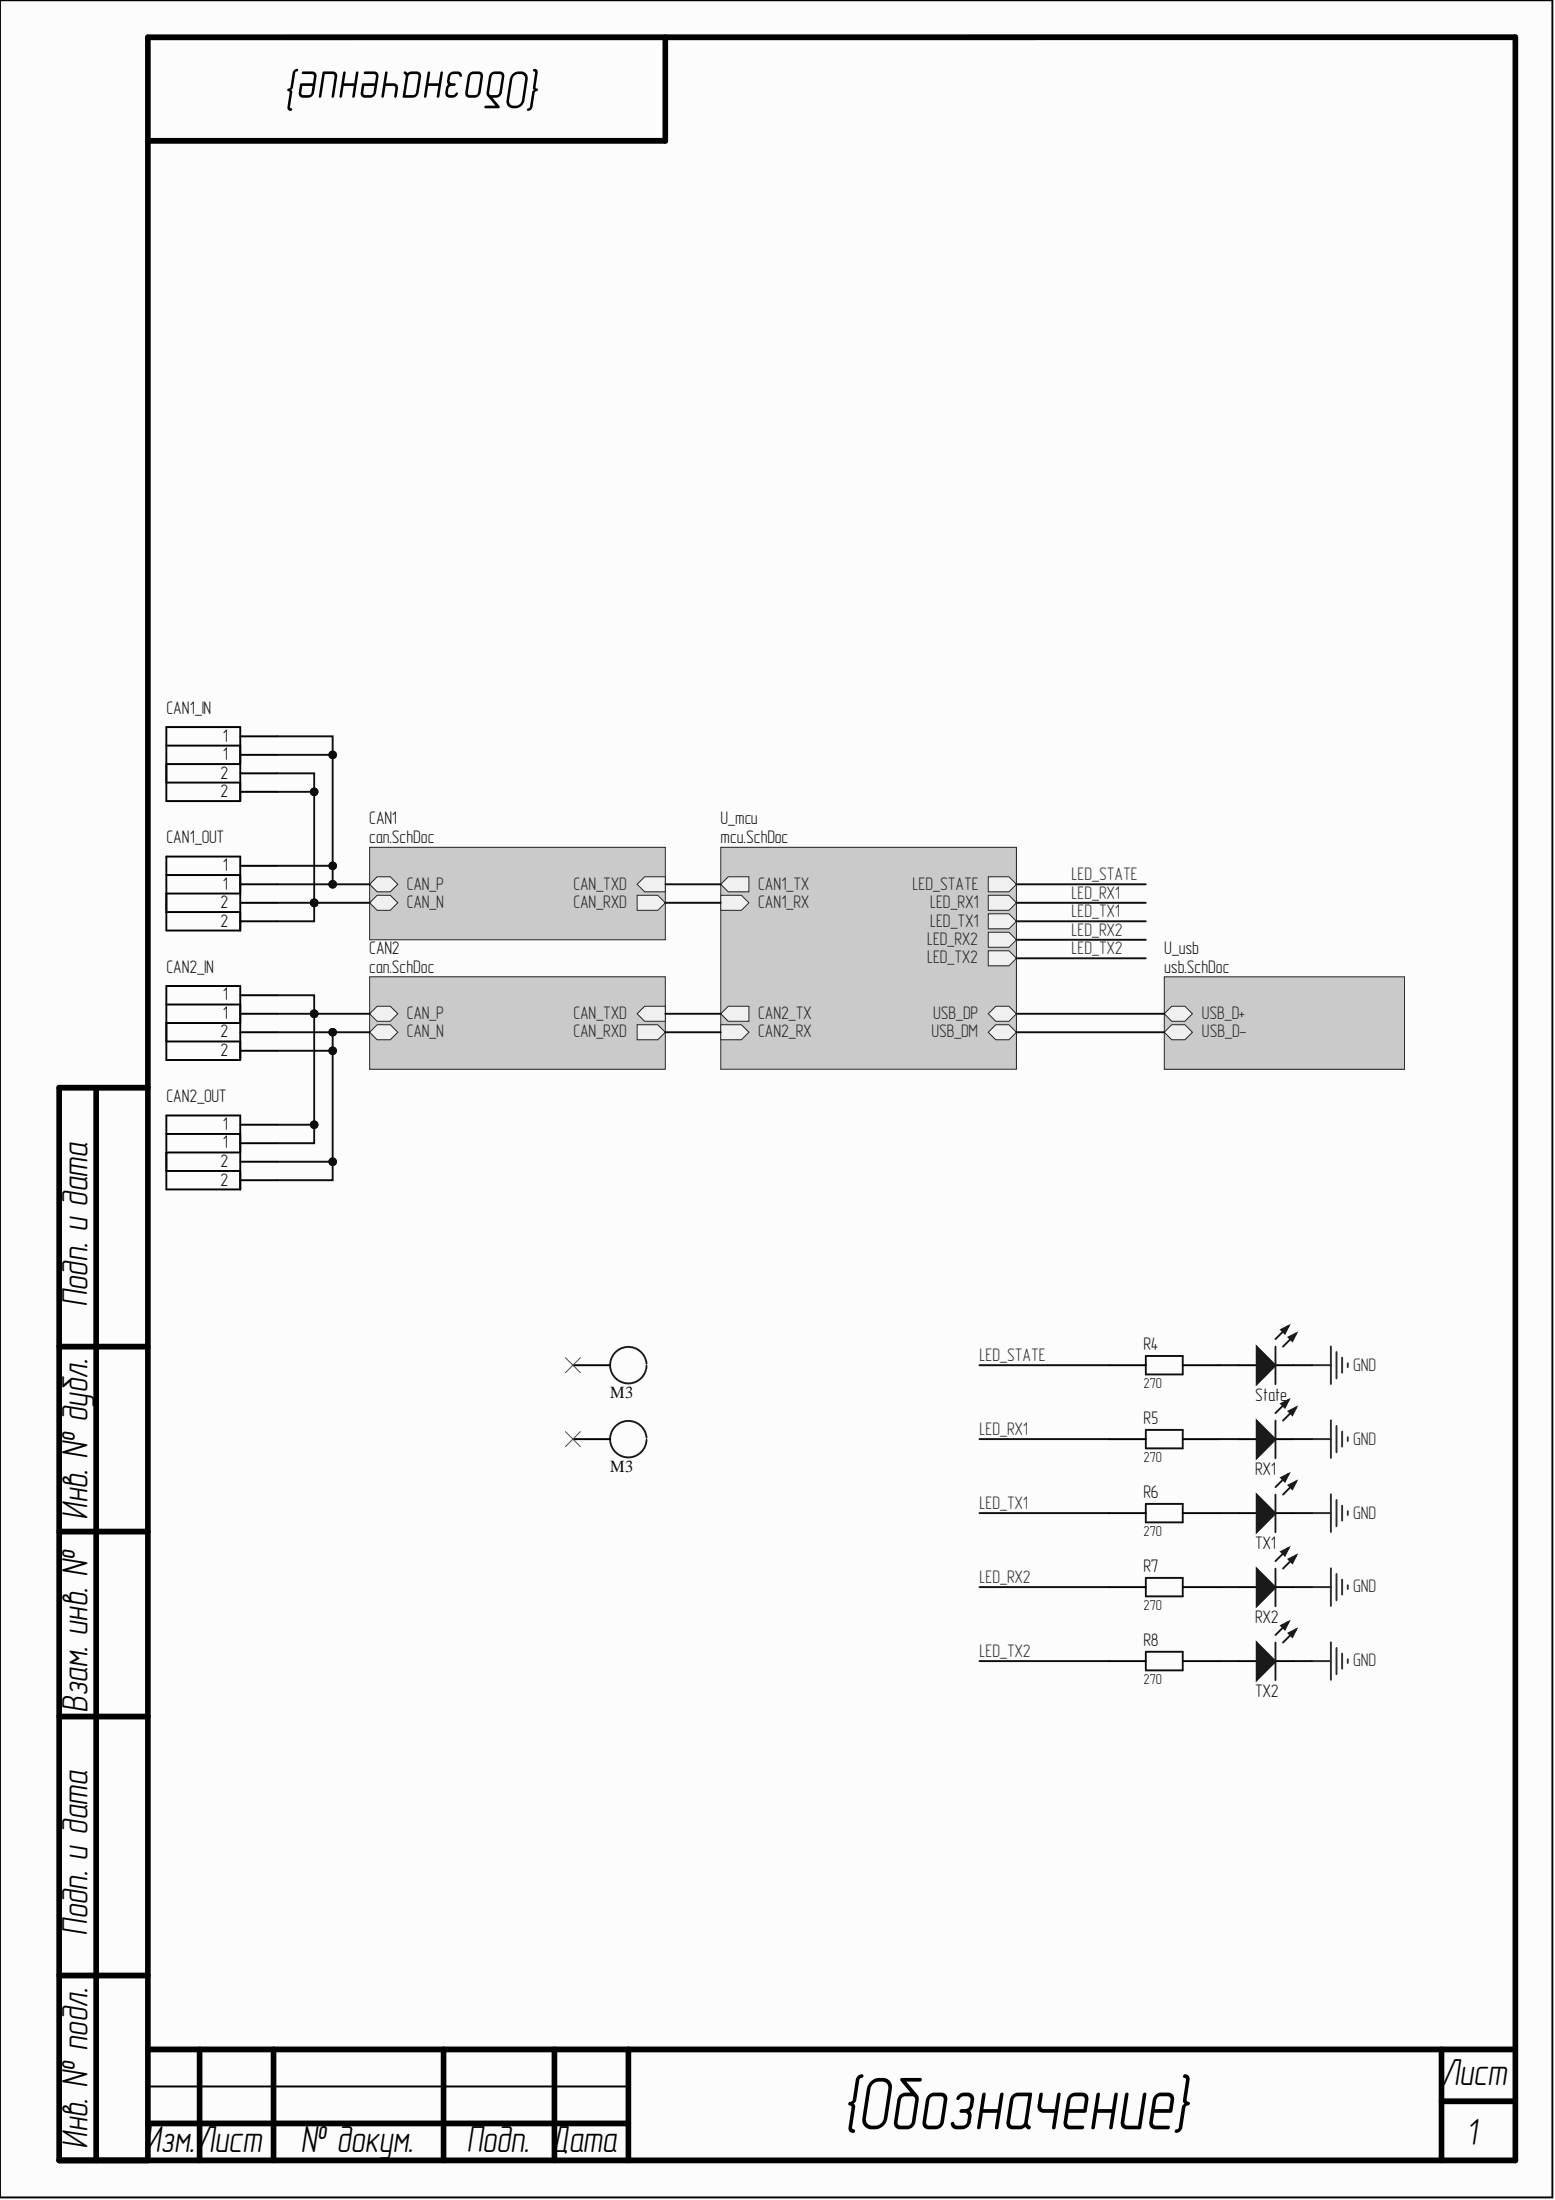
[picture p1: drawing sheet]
<svg xmlns="http://www.w3.org/2000/svg" width="210mm" height="297mm" viewBox="0 0 210 297" stroke-linecap="round" stroke-linejoin="round" font-family="sans-serif">
<g fill="#fcfcfc">
<path d="M0 0h209.5v296.7h-209.5z" fill-rule="evenodd"/>
<path d="M0 0h209.5v296.7h-209.5z" fill-rule="evenodd"/>
</g>
<g fill="none" stroke="#000" stroke-width=".77">
<path d="M89.8 5v14h-69.8M13 146.9v144.8M20 146.9h-12v144.8h196.6M8 181.8h12M8 206.8h12M8 231.8h12M8 266.7h12M20 276.7h184.6M26.9 276.7v15M36.9 276.7v15M59.9 276.7v15M74.8 276.7v15"/>
<path d="M84.8 276.7v15M194.6 276.7v15M20 291.7v-286.7h184.6v286.7M20 286.7h64.8M194.6 283.7h10"/>
</g>
<path d="M0 0h209.5v296.7h-209.5zM20 281.7h64.8" fill="none" stroke="#000" stroke-width=".26"/>
<path d="M97.3 114.4h39.9v30h-39.9z" fill-rule="evenodd" fill="#cacaca"/>
<path d="M97.3 114.4h39.9v30h-39.9z" fill="none" stroke="#262626" stroke-width=".13"/>
<path d="M133.4 118.4h2.8l1 1-1 1h-2.8z" fill-rule="evenodd" fill="#f0f0f0"/>
<path d="M133.4 118.4h2.8l1 1-1 1h-2.8z" fill="none" stroke="#262626" stroke-width=".13"/>
<path d="M133.4 120.9h2.8l1 1-1 1h-2.8z" fill-rule="evenodd" fill="#f0f0f0"/>
<path d="M133.4 120.9h2.8l1 1-1 1h-2.8z" fill="none" stroke="#262626" stroke-width=".13"/>
<path d="M133.4 123.4h2.8l1 1-1 1h-2.8z" fill-rule="evenodd" fill="#f0f0f0"/>
<path d="M133.4 123.4h2.8l1 1-1 1h-2.8z" fill="none" stroke="#262626" stroke-width=".13"/>
<path d="M133.4 125.9h2.8l1 1-1 1h-2.8z" fill-rule="evenodd" fill="#f0f0f0"/>
<path d="M133.4 125.9h2.8l1 1-1 1h-2.8z" fill="none" stroke="#262626" stroke-width=".13"/>
<path d="M133.4 128.4h2.8l1 1-1 1h-2.8z" fill-rule="evenodd" fill="#f0f0f0"/>
<path d="M133.4 128.4h2.8l1 1-1 1h-2.8z" fill="none" stroke="#262626" stroke-width=".13"/>
<path d="M134.4 135.9h1.8l1 1-1 1h-1.8l-1-1z" fill-rule="evenodd" fill="#f0f0f0"/>
<path d="M134.4 135.9h1.8l1 1-1 1h-1.8l-1-1z" fill="none" stroke="#262626" stroke-width=".13"/>
<path d="M134.4 138.4h1.8l1 1-1 1h-1.8l-1-1z" fill-rule="evenodd" fill="#f0f0f0"/>
<path d="M134.4 138.4h1.8l1 1-1 1h-1.8l-1-1z" fill="none" stroke="#262626" stroke-width=".13"/>
<path d="M97.3 120.9h2.8l1 1-1 1h-2.8z" fill-rule="evenodd" fill="#f0f0f0"/>
<path d="M97.3 120.9h2.8l1 1-1 1h-2.8z" fill="none" stroke="#262626" stroke-width=".13"/>
<path d="M98.3 118.4h2.8v2h-2.8l-1-1z" fill-rule="evenodd" fill="#f0f0f0"/>
<path d="M98.3 118.4h2.8v2h-2.8l-1-1z" fill="none" stroke="#262626" stroke-width=".13"/>
<path d="M97.3 138.4h2.8l1 1-1 1h-2.8z" fill-rule="evenodd" fill="#f0f0f0"/>
<path d="M97.3 138.4h2.8l1 1-1 1h-2.8z" fill="none" stroke="#262626" stroke-width=".13"/>
<path d="M98.3 135.9h2.8v2h-2.8l-1-1z" fill-rule="evenodd" fill="#f0f0f0"/>
<path d="M98.3 135.9h2.8v2h-2.8l-1-1z" fill="none" stroke="#262626" stroke-width=".13"/>
<path d="M49.9 114.4h39.9v12.5h-39.9z" fill-rule="evenodd" fill="#cacaca"/>
<path d="M49.9 114.4h39.9v12.5h-39.9z" fill="none" stroke="#262626" stroke-width=".13"/>
<path d="M86 120.9h2.8l1 1-1 1h-2.8z" fill-rule="evenodd" fill="#f0f0f0"/>
<path d="M86 120.9h2.8l1 1-1 1h-2.8z" fill="none" stroke="#262626" stroke-width=".13"/>
<path d="M87 118.4h2.8v2h-2.8l-1-1z" fill-rule="evenodd" fill="#f0f0f0"/>
<path d="M87 118.4h2.8v2h-2.8l-1-1z" fill="none" stroke="#262626" stroke-width=".13"/>
<path d="M50.9 118.4h1.8l1 1-1 1h-1.8l-1-1z" fill-rule="evenodd" fill="#f0f0f0"/>
<path d="M50.9 118.4h1.8l1 1-1 1h-1.8l-1-1z" fill="none" stroke="#262626" stroke-width=".13"/>
<path d="M50.9 120.9h1.8l1 1-1 1h-1.8l-1-1z" fill-rule="evenodd" fill="#f0f0f0"/>
<path d="M50.9 120.9h1.8l1 1-1 1h-1.8l-1-1z" fill="none" stroke="#262626" stroke-width=".13"/>
<path d="M157.2 131.9h32.4v12.5h-32.4z" fill-rule="evenodd" fill="#cacaca"/>
<path d="M157.2 131.9h32.4v12.5h-32.4z" fill="none" stroke="#262626" stroke-width=".13"/>
<path d="M158.2 135.9h1.7l1.1 1-1.1 1h-1.7l-1-1z" fill-rule="evenodd" fill="#f0f0f0"/>
<path d="M158.2 135.9h1.7l1.1 1-1.1 1h-1.7l-1-1z" fill="none" stroke="#262626" stroke-width=".13"/>
<path d="M158.2 138.4h1.7l1.1 1-1.1 1h-1.7l-1-1z" fill-rule="evenodd" fill="#f0f0f0"/>
<path d="M158.2 138.4h1.7l1.1 1-1.1 1h-1.7l-1-1z" fill="none" stroke="#262626" stroke-width=".13"/>
<path d="M167.1 184.3h2.6M172.1 184.3h2.5" fill="none" stroke="#000" stroke-width=".26"/>
<path d="M169.6 181.8l2.6 2.6-2.6 2.5z" fill="#1c1c1c"/>
<path d="M173.9 179l-1.7 1.8M169.6 181.8l2.6 2.6-2.6 2.5zM175 180l-1.8 1.8" fill="none" stroke="#1c1c1c" stroke-width=".26"/>
<path d="M173.9 180.6l1.1-.6-.5 1.1z" fill="#1c1c1c"/>
<path d="M173.9 180.6l1.1-.6-.5 1.1z" fill="none" stroke="#1c1c1c" stroke-width=".26"/>
<path d="M172.9 179.5l1-.5-.5 1z" fill="#1c1c1c"/>
<path d="M172.9 179.5l1-.5-.5 1zM172.2 181.8v5.1" fill="none" stroke="#1c1c1c" stroke-width=".26"/>
<path d="M177.1 184.3h2.5M179.6 181.8v5.1M180.4 182.6v3.5M181.2 183.3v2M181.9 184.1v.5" fill="none" stroke="#262626" stroke-width=".26"/>
<path d="M154.7 183.1h5v2.5h-5z" fill="none" stroke="#131313" stroke-width=".26"/>
<path d="M149.7 184.3h5M159.7 184.3h5M167.1 194.3h2.6M172.1 194.3h2.5" fill="none" stroke="#000" stroke-width=".26"/>
<path d="M169.6 191.8l2.6 2.5-2.6 2.6z" fill="#1c1c1c"/>
<path d="M169.6 191.8l2.6 2.5-2.6 2.6zM173.9 189l-1.7 1.8M175 190l-1.8 1.8" fill="none" stroke="#1c1c1c" stroke-width=".26"/>
<path d="M173.9 190.5l1.1-.5-.5 1.1z" fill="#1c1c1c"/>
<path d="M173.9 190.5l1.1-.5-.5 1.1z" fill="none" stroke="#1c1c1c" stroke-width=".26"/>
<path d="M172.9 189.5l1-.5-.5 1z" fill="#1c1c1c"/>
<path d="M172.2 191.8v5.1M172.9 189.5l1-.5-.5 1z" fill="none" stroke="#1c1c1c" stroke-width=".26"/>
<path d="M177.1 194.3h2.5M179.6 191.8v5M180.4 192.5v3.6M181.2 193.3v2M181.9 194.1v.5" fill="none" stroke="#262626" stroke-width=".26"/>
<path d="M154.7 193.1h5v2.5h-5z" fill="none" stroke="#131313" stroke-width=".26"/>
<path d="M149.7 194.3h5M159.7 194.3h5M167.1 204.3h2.6M172.1 204.3h2.5" fill="none" stroke="#000" stroke-width=".26"/>
<path d="M169.6 201.8l2.6 2.5-2.6 2.6z" fill="#1c1c1c"/>
<path d="M173.9 199l-1.7 1.8M169.6 201.8l2.6 2.5-2.6 2.6zM175 200l-1.8 1.8" fill="none" stroke="#1c1c1c" stroke-width=".26"/>
<path d="M173.9 200.5l1.1-.5-.5 1z" fill="#1c1c1c"/>
<path d="M173.9 200.5l1.1-.5-.5 1z" fill="none" stroke="#1c1c1c" stroke-width=".26"/>
<path d="M172.9 199.5l1-.5-.5 1z" fill="#1c1c1c"/>
<path d="M172.9 199.5l1-.5-.5 1zM172.2 201.8v5.1" fill="none" stroke="#1c1c1c" stroke-width=".26"/>
<path d="M177.1 204.3h2.5M179.6 201.8v5M180.4 202.5v3.6M181.2 203.3v2M181.9 204v.6" fill="none" stroke="#262626" stroke-width=".26"/>
<path d="M154.7 203.1h5v2.4h-5z" fill="none" stroke="#131313" stroke-width=".26"/>
<path d="M149.7 204.3h5M159.7 204.3h5M167.1 214.3h2.6M172.1 214.3h2.5" fill="none" stroke="#000" stroke-width=".26"/>
<path d="M169.6 211.8l2.6 2.5-2.6 2.6z" fill="#1c1c1c"/>
<path d="M169.6 211.8l2.6 2.5-2.6 2.6zM173.9 209l-1.7 1.8M175 210l-1.8 1.8" fill="none" stroke="#1c1c1c" stroke-width=".26"/>
<path d="M173.9 210.5l1.1-.5-.5 1z" fill="#1c1c1c"/>
<path d="M173.9 210.5l1.1-.5-.5 1z" fill="none" stroke="#1c1c1c" stroke-width=".26"/>
<path d="M172.9 209.5l1-.5-.5 1z" fill="#1c1c1c"/>
<path d="M172.2 211.8v5.1M172.9 209.5l1-.5-.5 1z" fill="none" stroke="#1c1c1c" stroke-width=".26"/>
<path d="M177.1 214.3h2.5M179.6 211.8v5M180.4 212.5v3.6M181.2 213.3v2M181.9 214v.5" fill="none" stroke="#262626" stroke-width=".26"/>
<path d="M154.7 213h5v2.5h-5z" fill="none" stroke="#131313" stroke-width=".26"/>
<path d="M149.7 214.3h5M159.7 214.3h5M167.1 224.3h2.6M172.1 224.3h2.5" fill="none" stroke="#000" stroke-width=".26"/>
<path d="M169.6 221.8l2.6 2.5-2.6 2.5z" fill="#1c1c1c"/>
<path d="M173.9 219l-1.7 1.8M175 220l-1.8 1.8M169.6 221.8l2.6 2.5-2.6 2.5z" fill="none" stroke="#1c1c1c" stroke-width=".26"/>
<path d="M173.9 220.5l1.1-.5-.5 1z" fill="#1c1c1c"/>
<path d="M173.9 220.5l1.1-.5-.5 1z" fill="none" stroke="#1c1c1c" stroke-width=".26"/>
<path d="M172.9 219.5l1-.5-.5 1z" fill="#1c1c1c"/>
<path d="M172.9 219.5l1-.5-.5 1zM172.2 221.8v5" fill="none" stroke="#1c1c1c" stroke-width=".26"/>
<path d="M177.1 224.3h2.5M179.6 221.7v5.1M180.4 222.5v3.5M181.2 223.3v2M181.9 224v.5" fill="none" stroke="#262626" stroke-width=".26"/>
<path d="M154.7 223h5v2.5h-5z" fill="none" stroke="#131313" stroke-width=".26"/>
<path d="M149.7 224.3h5M159.7 224.3h5" fill="none" stroke="#000" stroke-width=".26"/>
<path d="M49.9 131.9h39.9v12.5h-39.9z" fill-rule="evenodd" fill="#cacaca"/>
<path d="M49.9 131.9h39.9v12.5h-39.9z" fill="none" stroke="#262626" stroke-width=".13"/>
<path d="M86 138.4h2.8l1 1-1 1h-2.8z" fill-rule="evenodd" fill="#f0f0f0"/>
<path d="M86 138.4h2.8l1 1-1 1h-2.8z" fill="none" stroke="#262626" stroke-width=".13"/>
<path d="M87 135.9h2.8v2h-2.8l-1-1z" fill-rule="evenodd" fill="#f0f0f0"/>
<path d="M87 135.9h2.8v2h-2.8l-1-1z" fill="none" stroke="#262626" stroke-width=".13"/>
<path d="M50.9 135.9h1.8l1 1-1 1h-1.8l-1-1z" fill-rule="evenodd" fill="#f0f0f0"/>
<path d="M50.9 135.9h1.8l1 1-1 1h-1.8l-1-1z" fill="none" stroke="#262626" stroke-width=".13"/>
<path d="M50.9 138.4h1.8l1 1-1 1h-1.8l-1-1z" fill-rule="evenodd" fill="#f0f0f0"/>
<path d="M50.9 138.4h1.8l1 1-1 1h-1.8l-1-1z" fill="none" stroke="#262626" stroke-width=".13"/>
<g fill="none" stroke="#0e0e0e" stroke-width=".26">
<path d="M37.4 116.9h7.5v2.5M89.8 119.4h7.5M137.2 119.4h17.5M89.8 121.9h7.5M89.8 139.4h7.5M89.8 136.9h7.5M137.2 121.9h17.5M137.2 124.4h17.5M137.2 126.9h17.5M137.2 129.4h17.5M137.2 139.4h20M137.2 136.9h20"/>
<path d="M132.2 184.3h17.5M132.2 194.3h17.5M164.7 184.3h2.4M164.7 194.3h2.4M174.6 184.3h2.5M174.6 194.3h2.5M132.2 204.3h17.5M132.2 214.3h17.5M164.7 204.3h2.4M164.7 214.3h2.4M174.6 204.3h2.5M174.6 214.3h2.5"/>
<path d="M132.2 224.3h17.5M164.7 224.3h2.4M174.6 224.3h2.5"/>
</g>
<path d="M87.3 184.1a2.46 2.46 0 0 0-3.7-1.9 2.46 2.46 0 0 0 0 4.2 2.46 2.46 0 0 0 3.7-2M87.3 194.1a2.46 2.46 0 0 0-3.7-2 2.46 2.46 0 0 0 0 4.3 2.46 2.46 0 0 0 3.7-2" fill="none" stroke="#1c1c1c" stroke-width=".26"/>
<g fill="none" stroke="#000" stroke-width=".26">
<path d="M22.5 98.2h9.9v10h-9.9zM32.4 99.4h5M22.5 115.7h9.9v9.9h-9.9zM22.5 105.7h9.9M22.5 103.2h9.9M22.5 100.7h9.9M22.5 118.1h9.9M32.4 101.9h5M32.4 104.4h5M32.4 106.9h5M32.4 116.9h5M32.4 119.4h5"/>
<path d="M22.5 133.1h9.9v10h-9.9zM22.5 123.1h9.9M22.5 120.6h9.9M22.5 138.1h9.9M22.5 135.6h9.9M32.4 121.9h5M32.4 124.4h5M32.4 134.4h5M32.4 136.9h5M32.4 139.4h5M22.5 150.6h9.9v10h-9.9zM22.5 140.6h9.9"/>
<path d="M22.5 158.1h9.9M22.5 155.6h9.9M22.5 153.1h9.9M32.4 141.9h5M32.4 151.9h5M32.4 154.4h5M32.4 156.9h5M32.4 159.3h5M77.3 184.3h5M77.3 194.3h5"/>
</g>
<path d="M76.3 183.3l2 2M76.3 193.3l2 2M78.3 183.3l-2 2M78.3 193.3l-2 2" fill="none" stroke="#4c4c4c" stroke-width=".13"/>
<circle cx="44.9" cy="116.9" r=".51" fill="#0e0e0e"/>
<circle cx="44.9" cy="116.9" r=".51" fill="none" stroke="#0e0e0e" stroke-width=".13"/>
<circle cx="44.9" cy="119.4" r=".51" fill="#0e0e0e"/>
<circle cx="44.9" cy="119.4" r=".51" fill="none" stroke="#0e0e0e" stroke-width=".13"/>
<path d="M37.4 119.4h12.5" fill="none" stroke="#0e0e0e" stroke-width=".26"/>
<circle cx="44.9" cy="119.4" r=".51" fill="#0e0e0e"/>
<circle cx="44.9" cy="119.4" r=".51" fill="none" stroke="#0e0e0e" stroke-width=".13"/>
<path d="M42.4 121.9v2.5h-5" fill="none" stroke="#0e0e0e" stroke-width=".26"/>
<circle cx="42.4" cy="121.9" r=".51" fill="#0e0e0e"/>
<circle cx="42.4" cy="121.9" r=".51" fill="none" stroke="#0e0e0e" stroke-width=".13"/>
<path d="M37.4 139.4h12.5" fill="none" stroke="#0e0e0e" stroke-width=".26"/>
<circle cx="44.9" cy="139.4" r=".51" fill="#0e0e0e"/>
<circle cx="44.9" cy="139.4" r=".51" fill="none" stroke="#0e0e0e" stroke-width=".13"/>
<path d="M44.9 139.4v2.5h-7.5" fill="none" stroke="#0e0e0e" stroke-width=".26"/>
<circle cx="44.9" cy="141.9" r=".51" fill="#0e0e0e"/>
<circle cx="44.9" cy="141.9" r=".51" fill="none" stroke="#0e0e0e" stroke-width=".13"/>
<circle cx="44.9" cy="139.4" r=".51" fill="#0e0e0e"/>
<circle cx="44.9" cy="139.4" r=".51" fill="none" stroke="#0e0e0e" stroke-width=".13"/>
<path d="M37.4 134.4h5v2.5" fill="none" stroke="#0e0e0e" stroke-width=".26"/>
<circle cx="42.4" cy="136.9" r=".51" fill="#0e0e0e"/>
<circle cx="42.4" cy="136.9" r=".51" fill="none" stroke="#0e0e0e" stroke-width=".13"/>
<path d="M44.9 141.9v17.4h-7.5" fill="none" stroke="#0e0e0e" stroke-width=".26"/>
<circle cx="44.9" cy="141.9" r=".51" fill="#0e0e0e"/>
<circle cx="44.9" cy="141.9" r=".51" fill="none" stroke="#0e0e0e" stroke-width=".13"/>
<circle cx="44.9" cy="156.9" r=".51" fill="#0e0e0e"/>
<circle cx="44.9" cy="156.9" r=".51" fill="none" stroke="#0e0e0e" stroke-width=".13"/>
<path d="M37.4 156.9h7.5" fill="none" stroke="#0e0e0e" stroke-width=".26"/>
<circle cx="44.9" cy="156.9" r=".51" fill="#0e0e0e"/>
<circle cx="44.9" cy="156.9" r=".51" fill="none" stroke="#0e0e0e" stroke-width=".13"/>
<path d="M42.4 136.9v17.5h-5" fill="none" stroke="#0e0e0e" stroke-width=".26"/>
<circle cx="42.4" cy="151.9" r=".51" fill="#0e0e0e"/>
<circle cx="42.4" cy="151.9" r=".51" fill="none" stroke="#0e0e0e" stroke-width=".13"/>
<circle cx="42.4" cy="136.9" r=".51" fill="#0e0e0e"/>
<circle cx="42.4" cy="136.9" r=".51" fill="none" stroke="#0e0e0e" stroke-width=".13"/>
<path d="M37.4 151.9h5" fill="none" stroke="#0e0e0e" stroke-width=".26"/>
<circle cx="42.4" cy="151.9" r=".51" fill="#0e0e0e"/>
<circle cx="42.4" cy="151.9" r=".51" fill="none" stroke="#0e0e0e" stroke-width=".13"/>
<path d="M37.4 136.9h12.5" fill="none" stroke="#0e0e0e" stroke-width=".26"/>
<circle cx="42.4" cy="136.9" r=".51" fill="#0e0e0e"/>
<circle cx="42.4" cy="136.9" r=".51" fill="none" stroke="#0e0e0e" stroke-width=".13"/>
<path d="M37.4 99.4h7.5v17.5" fill="none" stroke="#0e0e0e" stroke-width=".26"/>
<circle cx="44.9" cy="116.9" r=".51" fill="#0e0e0e"/>
<circle cx="44.9" cy="116.9" r=".51" fill="none" stroke="#0e0e0e" stroke-width=".13"/>
<circle cx="44.9" cy="101.9" r=".51" fill="#0e0e0e"/>
<circle cx="44.9" cy="101.9" r=".51" fill="none" stroke="#0e0e0e" stroke-width=".13"/>
<path d="M37.4 101.9h7.5" fill="none" stroke="#0e0e0e" stroke-width=".26"/>
<circle cx="44.9" cy="101.9" r=".51" fill="#0e0e0e"/>
<circle cx="44.9" cy="101.9" r=".51" fill="none" stroke="#0e0e0e" stroke-width=".13"/>
<path d="M37.4 104.4h5v17.5" fill="none" stroke="#0e0e0e" stroke-width=".26"/>
<circle cx="42.4" cy="106.9" r=".51" fill="#0e0e0e"/>
<circle cx="42.4" cy="106.9" r=".51" fill="none" stroke="#0e0e0e" stroke-width=".13"/>
<circle cx="42.4" cy="121.9" r=".51" fill="#0e0e0e"/>
<circle cx="42.4" cy="121.9" r=".51" fill="none" stroke="#0e0e0e" stroke-width=".13"/>
<path d="M37.4 106.9h5" fill="none" stroke="#0e0e0e" stroke-width=".26"/>
<circle cx="42.4" cy="106.9" r=".51" fill="#0e0e0e"/>
<circle cx="42.4" cy="106.9" r=".51" fill="none" stroke="#0e0e0e" stroke-width=".13"/>
<path d="M37.4 121.9h12.5" fill="none" stroke="#0e0e0e" stroke-width=".26"/>
<circle cx="42.4" cy="121.9" r=".51" fill="#0e0e0e"/>
<circle cx="42.4" cy="121.9" r=".51" fill="none" stroke="#0e0e0e" stroke-width=".13"/>
<text font-size="10.3" x="113.5" y="287.5">{Обозначение}</text>
<text font-size="7.4" x="73.3" y="9.6" transform="rotate(-180 73.3 9.6)">{Обозначение}</text>
<g font-size="5.1">
<text x="194.6" y="281.6">Лист</text>
<text x="19.5" y="290.5">Изм.Лист</text>
<text x="40.6" y="290.5">№ докум.</text>
<text x="62.9" y="290.5">Подп. Дата</text>
<text x="197.9" y="289.6">1</text>
</g>
<g font-size="5">
<text x="11.8" y="176.5" transform="rotate(-90 11.8 176.5)">Подп. и дата</text>
<text x="11.8" y="205.2" transform="rotate(-90 11.8 205.2)">Инв. № дубл.</text>
<text x="11.8" y="231.2" transform="rotate(-90 11.8 231.2)">Взам. инв. №</text>
<text x="11.8" y="261.4" transform="rotate(-90 11.8 261.4)">Подп. и дата</text>
<text x="11.8" y="290.1" transform="rotate(-90 11.8 290.1)">Инв. № подл.</text>
</g>
<g font-size="2.5" fill="#0e0e0e">
<text x="22.5" y="96.3">CAN1_IN</text>
<text x="22.5" y="113.8">CAN1_OUT</text>
<text x="49.9" y="111.3">CAN1</text>
<text x="49.9" y="113.8">can.SchDoc</text>
<text x="97.3" y="111.3">U_mcu</text>
<text x="97.3" y="113.8">mcu.SchDoc</text>
<text x="22.5" y="131.4">CAN2_IN</text>
<text x="49.9" y="128.8">CAN2</text>
<text x="49.9" y="131.4">can.SchDoc</text>
<text x="157.2" y="128.8">U_usb</text>
<text x="157.2" y="131.4">usb.SchDoc</text>
<text x="22.5" y="148.8">CAN2_OUT</text>
<text x="154.4" y="182.3">R4</text>
<text x="169.4" y="189.1">State</text>
<text x="154.4" y="192.3">R5</text>
<text x="154.4" y="202.2">R6</text>
<text x="169.4" y="199.1">RX1</text>
<text x="169.4" y="209.1">TX1</text>
<text x="154.4" y="212.2">R7</text>
<text x="169.4" y="219.1">RX2</text>
<text x="154.4" y="222.2">R8</text>
<text x="169.4" y="229.1">TX2</text>
</g>
<g font-size="2.5">
<text x="30.1" y="100.1">1</text>
<text x="29.7" y="105.1">2</text>
<text x="29.7" y="107.7">2</text>
<text x="30.1" y="102.6">1</text>
<text x="30.1" y="117.7">1</text>
<text x="29.7" y="122.6">2</text>
<text x="29.7" y="125.1">2</text>
<text x="30.1" y="120.1">1</text>
<text x="30.1" y="135.1">1</text>
<text x="30.1" y="137.6">1</text>
<text x="29.7" y="140.1">2</text>
<text x="29.7" y="142.6">2</text>
<text x="30.1" y="152.6">1</text>
<text x="30.1" y="155">1</text>
<text x="29.7" y="157.6">2</text>
<text x="29.7" y="160.1">2</text>
</g>
<g font-size="2.5" fill="#2e2e2e">
<text x="144.7" y="118.8">LED_STATE</text>
<text x="144.7" y="121.4">LED_RX1</text>
<text x="144.7" y="123.8">LED_TX1</text>
<text x="144.7" y="126.4">LED_RX2</text>
<text x="144.7" y="128.8">LED_TX2</text>
<text x="132.2" y="183.8">LED_STATE</text>
<text x="132.2" y="193.8">LED_RX1</text>
<text x="132.2" y="203.8">LED_TX1</text>
<text x="132.2" y="213.7">LED_RX2</text>
<text x="132.2" y="223.7">LED_TX2</text>
</g>
<g font-size="2.5" fill="#262626">
<text x="54.9" y="120.1">CAN_P</text>
<text x="54.9" y="122.6">CAN_N</text>
<text x="77.4" y="122.6">CAN_RXD</text>
<text x="77.4" y="120.1">CAN_TXD</text>
<text x="102.3" y="122.6">CAN1_RX</text>
<text x="102.3" y="120.1">CAN1_TX</text>
<text x="123.2" y="120.1">LED_STATE</text>
<text x="125.6" y="122.6">LED_RX1</text>
<text x="125.6" y="125.1">LED_TX1</text>
<text x="125.1" y="127.6">LED_RX2</text>
<text x="125.1" y="130.1">LED_TX2</text>
<text x="54.9" y="137.6">CAN_P</text>
<text x="77.4" y="137.6">CAN_TXD</text>
<text x="102.3" y="137.6">CAN2_TX</text>
<text x="126" y="137.6">USB_DP</text>
<text x="162.2" y="137.6">USB_D+</text>
<text x="54.9" y="140.1">CAN_N</text>
<text x="77.4" y="140.1">CAN_RXD</text>
<text x="102.3" y="140.1">CAN2_RX</text>
<text x="125.7" y="140.1">USB_DM</text>
<text x="162.2" y="140.1">USB_D-</text>
<text x="182.7" y="185.1">GND</text>
<text x="182.7" y="195">GND</text>
<text x="182.7" y="205">GND</text>
<text x="182.7" y="215">GND</text>
<text x="182.7" y="225">GND</text>
</g>
<g font-size="2.3" fill="#0e0e0e">
<text x="82.4" y="188.8">M3</text>
<text x="82.4" y="198.8">M3</text>
</g>
<g font-size="1.9" fill="#0e0e0e">
<text x="154.4" y="187.4">270</text>
<text x="154.4" y="197.4">270</text>
<text x="154.4" y="207.4">270</text>
<text x="154.4" y="217.4">270</text>
<text x="154.4" y="227.4">270</text>
</g>
</svg>
